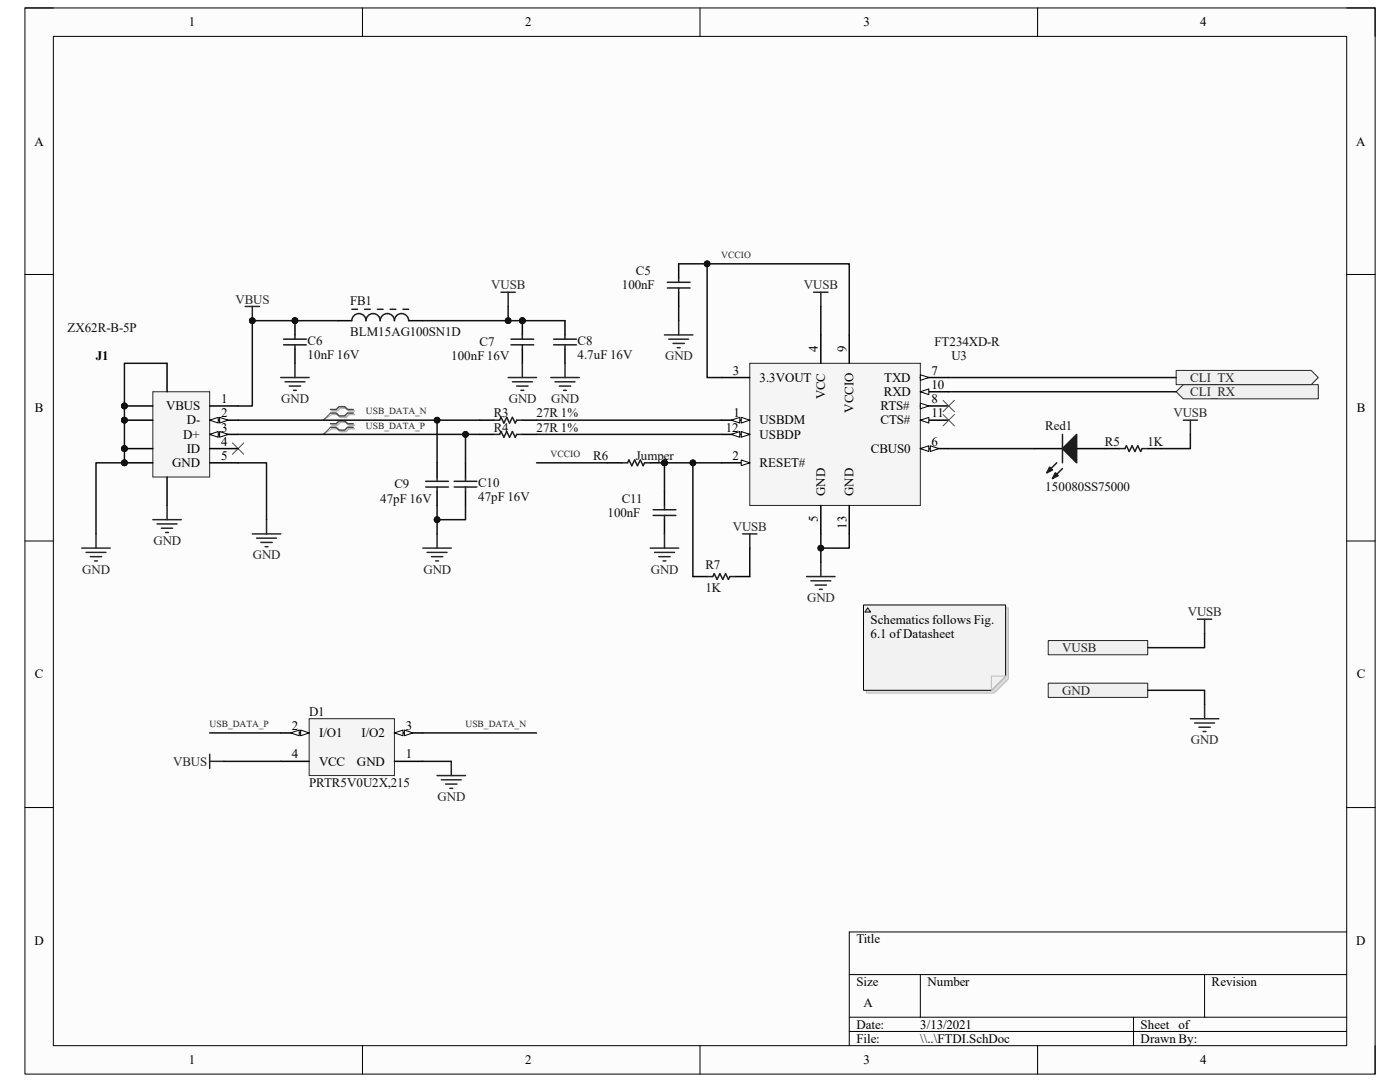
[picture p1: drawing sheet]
<svg xmlns="http://www.w3.org/2000/svg" width="279mm" height="216mm" viewBox="0 0 279 216" stroke-linecap="round" stroke-linejoin="round" font-family="sans-serif">
<path d="M5 1.6h269.4v212.7h-269.4z" fill-rule="evenodd" fill="#fcfcfc"/>
<path d="M5 1.6h269.4v212.7h-269.4z" fill="none" stroke="#000" stroke-width=".2"/>
<path d="M10.6 7.3h258.2v201.4h-258.2z" fill-rule="evenodd" fill="#fcfcfc"/>
<g fill="none" stroke="#000" stroke-width=".2">
<path d="M5 1.6h5.6M10.6 7.3h258.2v201.4h-258.2zM72.3 1.6v5.7M139.7 1.6v5.7M207.1 1.6v5.7M268.8 1.6h5.6v5.7M5 54.8h5.6M268.8 54.8h5.6M5 107.9h5.6M268.8 107.9h5.6M5 161.1h5.6M268.8 161.1h5.6"/>
<path d="M169.5 194.5h99.3M183.7 194.5v8.5M240.4 194.5v8.5M268.8 186h-99.3v22.7M72.3 208.7v5.6M139.7 208.7v5.6M169.5 203h99.3M169.5 205.8h99.3M207.1 208.7v5.6M226.2 203v5.7M274.4 208.7v5.6"/>
</g>
<path d="M149.6 72.5h34.1v28.4h-34.1z" fill-rule="evenodd" fill="#f5f5f5"/>
<path d="M149.6 72.5h34.1v28.4h-34.1z" fill="none" stroke="#262626" stroke-width=".2"/>
<path d="M144 75.3h5.6M163.8 66.8v5.7M169.5 66.8v5.7M144 83.8h5.6M163.8 100.9v5.6M169.5 100.9v5.6" fill="none" stroke="#000" stroke-width=".3"/>
<path d="M147.9 83.3l1.7 .5-1.7 .6z" fill="#fbfbfb"/>
<path d="M147.9 83.3l1.7 .5-1.7 .6z" fill="none" stroke="#000" stroke-width=".2"/>
<path d="M145.9 83.8l1.7-.5v1.1z" fill="#fbfbfb"/>
<path d="M145.9 83.8l1.7-.5v1.1z" fill="none" stroke="#000" stroke-width=".2"/>
<path d="M144 86.7h5.6" fill="none" stroke="#000" stroke-width=".3"/>
<path d="M147.9 86.1l1.7 .6-1.7 .5z" fill="#fbfbfb"/>
<path d="M147.9 86.1l1.7 .6-1.7 .5z" fill="none" stroke="#000" stroke-width=".2"/>
<path d="M145.9 86.7l1.7-.6v1.1z" fill="#fbfbfb"/>
<path d="M145.9 86.7l1.7-.6v1.1z" fill="none" stroke="#000" stroke-width=".2"/>
<path d="M144 92.4h5.6" fill="none" stroke="#000" stroke-width=".3"/>
<path d="M147.9 91.8l1.7 .6-1.7 .5z" fill="#fbfbfb"/>
<path d="M147.9 91.8l1.7 .6-1.7 .5z" fill="none" stroke="#000" stroke-width=".2"/>
<path d="M183.7 75.3h5.6" fill="none" stroke="#000" stroke-width=".3"/>
<path d="M183.7 74.8l1.7 .5-1.7 .6z" fill="#fbfbfb"/>
<path d="M183.7 74.8l1.7 .5-1.7 .6z" fill="none" stroke="#000" stroke-width=".2"/>
<path d="M183.7 78.2h5.6" fill="none" stroke="#000" stroke-width=".3"/>
<path d="M183.7 78.2l1.7-.6v1.1z" fill="#fbfbfb"/>
<path d="M183.7 78.2l1.7-.6v1.1z" fill="none" stroke="#000" stroke-width=".2"/>
<path d="M183.7 81h5.6" fill="none" stroke="#000" stroke-width=".3"/>
<path d="M183.7 80.4l1.7 .6-1.7 .6z" fill="#fbfbfb"/>
<path d="M183.7 80.4l1.7 .6-1.7 .6z" fill="none" stroke="#000" stroke-width=".2"/>
<path d="M183.7 83.8h5.6" fill="none" stroke="#000" stroke-width=".3"/>
<path d="M183.7 83.8l1.7-.5v1.1z" fill="#fbfbfb"/>
<path d="M183.7 83.8l1.7-.5v1.1z" fill="none" stroke="#000" stroke-width=".2"/>
<path d="M183.7 89.5h5.6" fill="none" stroke="#000" stroke-width=".3"/>
<path d="M183.7 89.5l1.7-.5v1.1z" fill="#fbfbfb"/>
<path d="M183.7 89.5l1.7-.5v1.1z" fill="none" stroke="#000" stroke-width=".2"/>
<path d="M185.7 89l1.7 .5-1.7 .6z" fill="#fbfbfb"/>
<path d="M185.7 89l1.7 .5-1.7 .6z" fill="none" stroke="#000" stroke-width=".2"/>
<g fill="none" stroke="#262626" stroke-width=".3">
<path d="M162.4 58.3h2.8M163.8 58.3v2.9M132.6 66.8h5.7M133.5 67.7h3.9M134.3 68.5h2.3M135.2 69.4h.5M135.4 64v2.8M50.4 106.5h5.6M51.2 107.4h4M52.1 108.2h2.2M52.9 109.1h.6M53.2 103.7v2.8"/>
<path d="M84.4 109.4h5.7M85.2 110.2h4M86.1 111.1h2.3M86.9 111.9h.6M87.2 106.5v2.9M161 115h5.7M161.8 115.9h4M162.7 116.7h2.2M163.5 117.6h.6M163.8 112.2v2.8"/>
</g>
<path d="M135.4 52.6v2.9M135.4 58.3v2.9M87.2 92.4v2.8M87.2 98v2.9M92.9 92.4v2.8M92.9 98v2.9M95.7 83.8h2.9M95.7 86.7h2.9M104.2 83.8h2.9M104.2 86.7h2.9" fill="none" stroke="#000" stroke-width=".3"/>
<g fill="none" stroke="#1c1c1c" stroke-width=".3">
<path d="M133.2 56.3h4.5M133.2 57.5h4.5M135.4 55.5v.8M135.4 57.5v.8M85 96h4.5M85 97.2h4.5M87.2 95.2v.8M87.2 97.2v.8M90.6 96h4.6M90.6 97.2h4.6M92.9 95.2v.8M92.9 97.2v.8"/>
<path d="M98.6 83.8h1.1l.3-.5 .6 1.1 .5-1.1 .6 1.1 .6-1.1 .5 1.1 .3-.6h1.1M98.6 86.7h1.1l.3-.6 .6 1.1 .5-1.1 .6 1.1 .6-1.1 .5 1.1 .3-.5h1.1"/>
</g>
<circle cx="58.9" cy="64" r=".57" fill="#0e0e0e"/>
<circle cx="58.9" cy="64" r=".57" fill="none" stroke="#0e0e0e" stroke-width=".2"/>
<path d="M58.9 64v2.8M58.9 69.7v2.8" fill="none" stroke="#000" stroke-width=".3"/>
<circle cx="58.9" cy="64" r=".57" fill="#0e0e0e"/>
<circle cx="58.9" cy="64" r=".57" fill="none" stroke="#0e0e0e" stroke-width=".2"/>
<g fill="none" stroke="#1c1c1c" stroke-width=".3">
<path d="M56.6 67.7h4.5M56.6 68.8h4.5M58.9 66.8v.9M58.9 68.8v.9M70.2 64a1.42 1.42 0 0 1 1.4-1.4 1.42 1.42 0 0 1 1.4 1.4 1.42 1.42 0 0 1 1.5-1.4 1.42 1.42 0 0 1 1.4 1.4 1.42 1.42 0 0 1 1.4-1.4 1.42 1.42 0 0 1 1.4 1.4 1.42 1.42 0 0 1 1.4-1.4 1.42 1.42 0 0 1 1.5 1.4M70.2 61.7h1.1M72.8 61.7h1.1M75.3 61.7h1.1M77.9 61.7h1.1M80.4 61.7h1.2M110.5 67.7h4.5M110.5 68.8h4.5"/>
<path d="M112.8 66.8v.9M112.8 68.8v.9"/>
</g>
<path d="M100 58.3h2.8M101.4 58.3v2.9M56 75.3h5.7M56.9 76.2h3.9M57.7 77h2.3M58.6 77.9h.5M58.9 72.5v2.8" fill="none" stroke="#262626" stroke-width=".3"/>
<path d="M67.4 64h2.8M81.6 64h2.8M112.8 64v2.8M112.8 69.7v2.8" fill="none" stroke="#000" stroke-width=".3"/>
<path d="M66.2 82h1.2l.5-.6h1.2l.5 .6h1.2M66.2 82.7h1.2l.5 .6h1.2l.5-.6h1.2M66.2 84.8h1.2l.5-.5h1.2l.5 .5h1.2M66.2 85.5h1.2l.5 .6h1.2l.5-.6h1.2" fill="none" stroke="#aeaeae" stroke-width=".3"/>
<path d="M66.2 82.7l-1.7 1.1M66.2 85.5l-1.7 1.2" fill="none" stroke="#aeaeae" stroke-width=".2"/>
<path d="M66 81.7h1.1l.6-.6h1.1l.6 .6h1.1M66 82.4h1.1l.6 .6h1.1l.6-.6h1.1M66 84.6h1.1l.6-.6h1.1l.6 .6h1.1M66 85.3h1.1l.6 .5h1.1l.6-.5h1.1" fill="none" stroke="#4c4c4c" stroke-width=".3"/>
<path d="M66 82.4l-1.5 1.4M66 85.3l-1.5 1.4" fill="none" stroke="#4c4c4c" stroke-width=".2"/>
<circle cx="104.2" cy="64" r=".57" fill="#0e0e0e"/>
<circle cx="104.2" cy="64" r=".57" fill="none" stroke="#0e0e0e" stroke-width=".2"/>
<path d="M104.2 64v2.8M104.2 69.7v2.8" fill="none" stroke="#000" stroke-width=".3"/>
<circle cx="104.2" cy="64" r=".57" fill="#0e0e0e"/>
<circle cx="104.2" cy="64" r=".57" fill="none" stroke="#0e0e0e" stroke-width=".2"/>
<path d="M102 67.7h4.5M102 68.8h4.5M104.2 66.8v.9M104.2 68.8v.9" fill="none" stroke="#1c1c1c" stroke-width=".3"/>
<path d="M101.4 75.3h5.7M102.3 76.2h3.9M103.1 77h2.3M104 77.9h.5M104.2 72.5v2.8M109.9 75.3h5.7M110.8 76.2h3.9M111.6 77h2.3M112.5 77.9h.5M112.8 72.5v2.8" fill="none" stroke="#262626" stroke-width=".3"/>
<path d="M46.4 88.4l2.3 2.3M48.7 88.4l-2.3 2.3" fill="none" stroke="#4c4c4c" stroke-width=".2"/>
<path d="M206.4 89.5h5.6M214.9 89.5h5.6" fill="none" stroke="#000" stroke-width=".3"/>
<path d="M214.9 86.7v5.7l-2.9-2.9z" fill="#1c1c1c"/>
<path d="M210.9 92.4l-2 1.9M214.9 86.7v5.7l-2.9-2.9z" fill="none" stroke="#1c1c1c" stroke-width=".3"/>
<path d="M209.5 93.2l.5 .6-1.1 .5z" fill="#1c1c1c"/>
<path d="M209.5 93.2l.5 .6-1.1 .5zM212 86.7v5.7M212 93.5l-2 2" fill="none" stroke="#1c1c1c" stroke-width=".3"/>
<path d="M210.6 94.3l.6 .6-1.2 .6z" fill="#1c1c1c"/>
<path d="M210.6 94.3l.6 .6-1.2 .6zM223.4 89.5h1.1l.3-.5 .6 1.1 .5-1.1 .6 1.1 .6-1.1 .5 1.1 .3-.6h1.2" fill="none" stroke="#1c1c1c" stroke-width=".3"/>
<path d="M220.5 89.5h2.9M229.1 89.5h2.8" fill="none" stroke="#000" stroke-width=".3"/>
<path d="M236.1 83.8h2.9M237.6 83.8v2.9" fill="none" stroke="#262626" stroke-width=".3"/>
<path d="M234.7 78.2l1.4-1.4h27v2.8h-27z" fill-rule="evenodd" fill="#f0f0f0"/>
<path d="M234.7 78.2l1.4-1.4h27v2.8h-27z" fill="none" stroke="#262626" stroke-width=".2"/>
<path d="M234.7 73.9h27l1.4 1.4-1.4 1.5h-27z" fill-rule="evenodd" fill="#f0f0f0"/>
<path d="M234.7 73.9h27l1.4 1.4-1.4 1.5h-27z" fill="none" stroke="#262626" stroke-width=".2"/>
<path d="M188.2 79.9l2.3 2.2M190.5 79.9l-2.3 2.2M188.2 82.7l2.3 2.3M190.5 82.7l-2.3 2.3" fill="none" stroke="#4c4c4c" stroke-width=".2"/>
<path d="M48.9 61.2h2.9M50.4 61.2v2.8" fill="none" stroke="#262626" stroke-width=".3"/>
<circle cx="50.4" cy="64" r=".57" fill="#0e0e0e"/>
<circle cx="50.4" cy="64" r=".57" fill="none" stroke="#0e0e0e" stroke-width=".2"/>
<path d="M138.3 115h2.8M146.8 115h2.8" fill="none" stroke="#000" stroke-width=".3"/>
<path d="M141.1 115h1.2l.2-.5 .6 1.1 .6-1.1 .5 1.1 .6-1.1 .6 1.1 .3-.6h1.1" fill="none" stroke="#1c1c1c" stroke-width=".3"/>
<circle cx="132.6" cy="92.4" r=".57" fill="#0e0e0e"/>
<circle cx="132.6" cy="92.4" r=".57" fill="none" stroke="#0e0e0e" stroke-width=".2"/>
<path d="M129.8 92.4h2.8" fill="none" stroke="#000" stroke-width=".3"/>
<circle cx="132.6" cy="92.4" r=".57" fill="#0e0e0e"/>
<circle cx="132.6" cy="92.4" r=".57" fill="none" stroke="#0e0e0e" stroke-width=".2"/>
<path d="M121.3 92.4h2.8M132.6 98v2.9M132.6 103.7v2.8" fill="none" stroke="#000" stroke-width=".3"/>
<path d="M124.1 92.4h1.1l.3-.6 .6 1.1 .6-1.1 .5 1.1 .6-1.1 .6 1.1 .2-.5h1.2M130.3 101.7h4.6M130.3 102.8h4.6M132.6 100.9v.8M132.6 102.8v.9" fill="none" stroke="#1c1c1c" stroke-width=".3"/>
<g fill="none" stroke="#262626" stroke-width=".3">
<path d="M129.8 109.4h5.6M130.6 110.2h4M131.5 111.1h2.2M132.3 111.9h.6M132.6 106.5v2.9M148.2 106.5h2.9M149.6 106.5v2.9M239 123.6h2.8M240.4 123.6v2.8M237.6 143.4h5.6M238.4 144.3h4M239.3 145.1h2.2"/>
<path d="M240.1 146h.6M240.4 140.6v2.8"/>
</g>
<path d="M209.2 127.8h19.9v2.9h-19.9z" fill-rule="evenodd" fill="#f0f0f0"/>
<path d="M209.2 127.8h19.9v2.9h-19.9z" fill="none" stroke="#262626" stroke-width=".2"/>
<path d="M209.2 136.3h19.9v2.9h-19.9z" fill-rule="evenodd" fill="#f0f0f0"/>
<path d="M209.2 136.3h19.9v2.9h-19.9z" fill="none" stroke="#262626" stroke-width=".2"/>
<path d="M61.7 143.4h17v11.4h-17z" fill-rule="evenodd" fill="#f5f5f5"/>
<path d="M61.7 143.4h17v11.4h-17z" fill="none" stroke="#262626" stroke-width=".2"/>
<path d="M56 146.2h5.7M78.7 151.9h5.7" fill="none" stroke="#000" stroke-width=".3"/>
<path d="M60 145.7l1.7 .5-1.7 .6z" fill="#fbfbfb"/>
<path d="M60 145.7l1.7 .5-1.7 .6z" fill="none" stroke="#000" stroke-width=".2"/>
<path d="M58 146.2l1.7-.5v1.1z" fill="#fbfbfb"/>
<path d="M58 146.2l1.7-.5v1.1z" fill="none" stroke="#000" stroke-width=".2"/>
<path d="M78.7 146.2h5.7" fill="none" stroke="#000" stroke-width=".3"/>
<path d="M78.7 146.2l1.7-.5v1.1z" fill="#fbfbfb"/>
<path d="M78.7 146.2l1.7-.5v1.1z" fill="none" stroke="#000" stroke-width=".2"/>
<path d="M80.7 145.7l1.7 .5-1.7 .6z" fill="#fbfbfb"/>
<path d="M80.7 145.7l1.7 .5-1.7 .6z" fill="none" stroke="#000" stroke-width=".2"/>
<path d="M56 151.9h5.7" fill="none" stroke="#000" stroke-width=".3"/>
<path d="M41.8 150.5v2.8M41.8 151.9h2.9M87.2 154.8h5.7M88.1 155.6h3.9M88.9 156.5h2.3M89.8 157.3h.5M90.1 151.9v2.9" fill="none" stroke="#262626" stroke-width=".3"/>
<circle cx="24.8" cy="92.4" r=".57" fill="#0e0e0e"/>
<circle cx="24.8" cy="92.4" r=".57" fill="none" stroke="#0e0e0e" stroke-width=".2"/>
<circle cx="24.8" cy="89.5" r=".57" fill="#0e0e0e"/>
<circle cx="24.8" cy="89.5" r=".57" fill="none" stroke="#0e0e0e" stroke-width=".2"/>
<circle cx="24.8" cy="83.8" r=".57" fill="#0e0e0e"/>
<circle cx="24.8" cy="83.8" r=".57" fill="none" stroke="#0e0e0e" stroke-width=".2"/>
<circle cx="24.8" cy="81" r=".57" fill="#0e0e0e"/>
<circle cx="24.8" cy="81" r=".57" fill="none" stroke="#0e0e0e" stroke-width=".2"/>
<path d="M30.5 78.2h11.3v17h-11.3z" fill-rule="evenodd" fill="#f5f5f5"/>
<path d="M30.5 78.2h11.3v17h-11.3z" fill="none" stroke="#262626" stroke-width=".2"/>
<path d="M41.8 81h5.7M41.8 83.8h5.7" fill="none" stroke="#000" stroke-width=".3"/>
<path d="M41.8 83.8l1.7-.5v1.1z" fill="#fbfbfb"/>
<path d="M41.8 83.8l1.7-.5v1.1z" fill="none" stroke="#000" stroke-width=".2"/>
<path d="M43.8 83.3l1.7 .5-1.7 .6z" fill="#fbfbfb"/>
<path d="M43.8 83.3l1.7 .5-1.7 .6z" fill="none" stroke="#000" stroke-width=".2"/>
<path d="M41.8 86.7h5.7" fill="none" stroke="#000" stroke-width=".3"/>
<path d="M41.8 86.7l1.8-.6v1.1z" fill="#fbfbfb"/>
<path d="M41.8 86.7l1.8-.6v1.1z" fill="none" stroke="#000" stroke-width=".2"/>
<path d="M43.8 86.1l1.7 .6-1.7 .5z" fill="#fbfbfb"/>
<path d="M43.8 86.1l1.7 .6-1.7 .5z" fill="none" stroke="#000" stroke-width=".2"/>
<path d="M24.8 92.4h5.7M33.3 95.2v5.7M41.8 89.5h5.7M41.8 92.4h5.7" fill="none" stroke="#000" stroke-width=".3"/>
<circle cx="24.8" cy="92.4" r=".57" fill="#0e0e0e"/>
<circle cx="24.8" cy="92.4" r=".57" fill="none" stroke="#0e0e0e" stroke-width=".2"/>
<path d="M24.8 89.5h5.7" fill="none" stroke="#000" stroke-width=".3"/>
<circle cx="24.8" cy="89.5" r=".57" fill="#0e0e0e"/>
<circle cx="24.8" cy="89.5" r=".57" fill="none" stroke="#0e0e0e" stroke-width=".2"/>
<path d="M24.8 83.8h5.7" fill="none" stroke="#000" stroke-width=".3"/>
<circle cx="24.8" cy="83.8" r=".57" fill="#0e0e0e"/>
<circle cx="24.8" cy="83.8" r=".57" fill="none" stroke="#0e0e0e" stroke-width=".2"/>
<path d="M24.8 81h5.7" fill="none" stroke="#000" stroke-width=".3"/>
<circle cx="24.8" cy="81" r=".57" fill="#0e0e0e"/>
<circle cx="24.8" cy="81" r=".57" fill="none" stroke="#0e0e0e" stroke-width=".2"/>
<path d="M33.3 72.5v5.7" fill="none" stroke="#000" stroke-width=".3"/>
<path d="M16.3 109.4h5.7M17.2 110.2h3.9M18 111.1h2.3M18.9 111.9h.5M19.2 106.5v2.9M30.5 103.7h5.7M31.4 104.5h3.9M32.2 105.4h2.3M33.1 106.3h.5M33.3 100.9v2.8" fill="none" stroke="#262626" stroke-width=".3"/>
<path d="M169.5 106.5v2.9h-5.7" fill="none" stroke="#0e0e0e" stroke-width=".3"/>
<circle cx="163.8" cy="109.4" r=".57" fill="#0e0e0e"/>
<circle cx="163.8" cy="109.4" r=".57" fill="none" stroke="#0e0e0e" stroke-width=".2"/>
<path d="M163.8 61.2v5.6M169.5 66.8v-14.2h-28.4v22.7h2.9" fill="none" stroke="#0e0e0e" stroke-width=".3"/>
<circle cx="141.1" cy="52.6" r=".57" fill="#0e0e0e"/>
<circle cx="141.1" cy="52.6" r=".57" fill="none" stroke="#0e0e0e" stroke-width=".2"/>
<path d="M135.4 52.6h5.7" fill="none" stroke="#0e0e0e" stroke-width=".3"/>
<circle cx="141.1" cy="52.6" r=".57" fill="#0e0e0e"/>
<circle cx="141.1" cy="52.6" r=".57" fill="none" stroke="#0e0e0e" stroke-width=".2"/>
<path d="M135.4 61.2v2.8M107.1 83.8h36.9M107.1 86.7h36.9M92.9 100.9v2.8h-5.7" fill="none" stroke="#0e0e0e" stroke-width=".3"/>
<circle cx="87.2" cy="103.7" r=".57" fill="#0e0e0e"/>
<circle cx="87.2" cy="103.7" r=".57" fill="none" stroke="#0e0e0e" stroke-width=".2"/>
<path d="M67.4 64h-17v17h-2.9" fill="none" stroke="#0e0e0e" stroke-width=".3"/>
<circle cx="50.4" cy="64" r=".57" fill="#0e0e0e"/>
<circle cx="50.4" cy="64" r=".57" fill="none" stroke="#0e0e0e" stroke-width=".2"/>
<circle cx="58.9" cy="64" r=".57" fill="#0e0e0e"/>
<circle cx="58.9" cy="64" r=".57" fill="none" stroke="#0e0e0e" stroke-width=".2"/>
<path d="M95.7 83.8h-8.5v8.6" fill="none" stroke="#0e0e0e" stroke-width=".3"/>
<circle cx="87.2" cy="83.8" r=".57" fill="#0e0e0e"/>
<circle cx="87.2" cy="83.8" r=".57" fill="none" stroke="#0e0e0e" stroke-width=".2"/>
<path d="M95.7 86.7h-2.8v5.7" fill="none" stroke="#0e0e0e" stroke-width=".3"/>
<circle cx="92.9" cy="86.7" r=".57" fill="#0e0e0e"/>
<circle cx="92.9" cy="86.7" r=".57" fill="none" stroke="#0e0e0e" stroke-width=".2"/>
<path d="M101.4 61.2v2.8h-17" fill="none" stroke="#0e0e0e" stroke-width=".3"/>
<circle cx="101.4" cy="64" r=".57" fill="#0e0e0e"/>
<circle cx="101.4" cy="64" r=".57" fill="none" stroke="#0e0e0e" stroke-width=".2"/>
<path d="M101.4 64h11.4" fill="none" stroke="#0e0e0e" stroke-width=".3"/>
<circle cx="104.2" cy="64" r=".57" fill="#0e0e0e"/>
<circle cx="104.2" cy="64" r=".57" fill="none" stroke="#0e0e0e" stroke-width=".2"/>
<circle cx="101.4" cy="64" r=".57" fill="#0e0e0e"/>
<circle cx="101.4" cy="64" r=".57" fill="none" stroke="#0e0e0e" stroke-width=".2"/>
<path d="M189.3 78.2h45.4M189.3 75.3h45.4M189.3 89.5h17.1M237.6 86.7v2.8h-5.7M87.2 100.9v5.6" fill="none" stroke="#0e0e0e" stroke-width=".3"/>
<circle cx="87.2" cy="103.7" r=".57" fill="#0e0e0e"/>
<circle cx="87.2" cy="103.7" r=".57" fill="none" stroke="#0e0e0e" stroke-width=".2"/>
<path d="M163.8 106.5v5.7" fill="none" stroke="#0e0e0e" stroke-width=".3"/>
<circle cx="163.8" cy="109.4" r=".57" fill="#0e0e0e"/>
<circle cx="163.8" cy="109.4" r=".57" fill="none" stroke="#0e0e0e" stroke-width=".2"/>
<path d="M107.1 92.4h14.2M144 92.4h-11.4v5.6" fill="none" stroke="#0e0e0e" stroke-width=".3"/>
<circle cx="132.6" cy="92.4" r=".57" fill="#0e0e0e"/>
<circle cx="132.6" cy="92.4" r=".57" fill="none" stroke="#0e0e0e" stroke-width=".2"/>
<circle cx="138.3" cy="92.4" r=".57" fill="#0e0e0e"/>
<circle cx="138.3" cy="92.4" r=".57" fill="none" stroke="#0e0e0e" stroke-width=".2"/>
<path d="M138.3 92.4v22.6M149.6 109.4v5.6" fill="none" stroke="#0e0e0e" stroke-width=".3"/>
<circle cx="138.3" cy="92.4" r=".57" fill="#0e0e0e"/>
<circle cx="138.3" cy="92.4" r=".57" fill="none" stroke="#0e0e0e" stroke-width=".2"/>
<path d="M33.3 72.5h-8.5v19.9h-5.6v14.1M229.1 137.7h11.3v2.9M240.4 126.4v2.8h-11.3M41.8 146.2h14.2M44.7 151.9h11.3M84.4 151.9h5.7M84.4 146.2h22.7" fill="none" stroke="#0e0e0e" stroke-width=".3"/>
<circle cx="24.8" cy="81" r=".57" fill="#0e0e0e"/>
<circle cx="24.8" cy="81" r=".57" fill="none" stroke="#0e0e0e" stroke-width=".2"/>
<circle cx="24.8" cy="83.8" r=".57" fill="#0e0e0e"/>
<circle cx="24.8" cy="83.8" r=".57" fill="none" stroke="#0e0e0e" stroke-width=".2"/>
<circle cx="24.8" cy="89.5" r=".57" fill="#0e0e0e"/>
<circle cx="24.8" cy="89.5" r=".57" fill="none" stroke="#0e0e0e" stroke-width=".2"/>
<circle cx="24.8" cy="92.4" r=".57" fill="#0e0e0e"/>
<circle cx="24.8" cy="92.4" r=".57" fill="none" stroke="#0e0e0e" stroke-width=".2"/>
<path d="M47.5 92.4h5.7v11.3M47.5 86.7h45.4" fill="none" stroke="#0e0e0e" stroke-width=".3"/>
<circle cx="92.9" cy="86.7" r=".57" fill="#0e0e0e"/>
<circle cx="92.9" cy="86.7" r=".57" fill="none" stroke="#0e0e0e" stroke-width=".2"/>
<path d="M47.5 83.8h39.7" fill="none" stroke="#0e0e0e" stroke-width=".3"/>
<circle cx="87.2" cy="83.8" r=".57" fill="#0e0e0e"/>
<circle cx="87.2" cy="83.8" r=".57" fill="none" stroke="#0e0e0e" stroke-width=".2"/>
<path d="M172.9 121.3h28.4v14.2l-2.9 2.8h-25.5z" fill-rule="evenodd" fill="#ddd"/>
<path d="M172.9 121.3h28.4v14.2l-2.9 2.8h-25.5z" fill="none" stroke="#bdbdbd" stroke-width=".2"/>
<path d="M172.3 120.7h28.4v14.2l-2.8 2.8h-25.6z" fill-rule="evenodd" fill="#f2f2f2"/>
<path d="M172.3 120.7h28.4v14.2l-2.8 2.8h-25.6z" fill="none" stroke="#000" stroke-width=".2"/>
<path d="M197.9 134.9h2.8l-2.8 2.8z" fill="#efefef"/>
<path d="M197.9 134.9h2.8l-2.8 2.8z" fill="none" stroke="#bdbdbd" stroke-width=".2"/>
<path d="M173.2 121.3l.5 .8h-1.1z" fill="#d1d1d1"/>
<path d="M173.2 121.3l.5 .8h-1.1z" fill="none" stroke="#0f0f0f" stroke-width=".2"/>
<g font-size="2.8" fill="#262626">
<text x="143.9" y="51.5">VCCIO</text>
<text x="73" y="82.7">USB_DATA_N</text>
<text x="73" y="85.5">USB_DATA_P</text>
<text x="109.9" y="91.2">VCCIO</text>
<text x="41.8" y="145.1">USB_DATA_P</text>
<text x="92.9" y="145.1">USB_DATA_N</text>
</g>
<g font-size="2.6">
<text x="37.7" y="5.2">1</text>
<text x="104.8" y="5.2">2</text>
<text x="172.3" y="5.2">3</text>
<text x="239.5" y="5.2">4</text>
<text x="6.9" y="29">A</text>
<text x="270.7" y="29">A</text>
<text x="19.1" y="71.9">J1</text>
<text x="163.2" y="70.2" transform="rotate(-90 163.2 70.2)">4</text>
<text x="168.9" y="70.2" transform="rotate(-90 168.9 70.2)">9</text>
<text x="146.3" y="74.8">3</text>
<text x="151.6" y="76.2">3.3VOUT</text>
<text x="176.5" y="76.2">TXD</text>
<text x="185.9" y="74.8">7</text>
<text x="185.9" y="77.6">10</text>
<text x="7" y="82.2">B</text>
<text x="33.1" y="81.8">VBUS</text>
<text x="44.1" y="80.4">1</text>
<text x="44.1" y="83.3">2</text>
<text x="146.4" y="83.3">1</text>
<text x="164.7" y="79.7" transform="rotate(-90 164.7 79.7)">VCC</text>
<text x="170.3" y="82.3" transform="rotate(-90 170.3 82.3)">VCCIO</text>
<text x="175.7" y="81.8">RTS#</text>
<text x="176.4" y="79">RXD</text>
<text x="185.9" y="80.4">8</text>
<text x="185.9" y="83.3">11</text>
<text x="270.8" y="82.2">B</text>
<text x="36.6" y="87.5">D+</text>
<text x="37.3" y="84.7">D-</text>
<text x="44.1" y="86.1">3</text>
<text x="44.1" y="88.9">4</text>
<text x="144.9" y="86.1">12</text>
<text x="151.6" y="84.7">USBDM</text>
<text x="151.6" y="87.5">USBDP</text>
<text x="175.7" y="84.7">CTS#</text>
<text x="185.9" y="88.9">6</text>
<text x="34.4" y="93.2">GND</text>
<text x="37.3" y="90.3">ID</text>
<text x="44.1" y="91.8">5</text>
<text x="146.2" y="91.8">2</text>
<text x="151.6" y="93.2">RESET#</text>
<text x="173.8" y="90.3">CBUS0</text>
<text x="164.7" y="98.9" transform="rotate(-90 164.7 98.9)">GND</text>
<text x="170.3" y="98.9" transform="rotate(-90 170.3 98.9)">GND</text>
<text x="163.2" y="104.2" transform="rotate(-90 163.2 104.2)">5</text>
<text x="168.9" y="105.5" transform="rotate(-90 168.9 105.5)">13</text>
<text x="173.7" y="124.4">Schematics follows Fig.</text>
<text x="173.7" y="127.3">6.1 of Datasheet</text>
<text x="7" y="135.4">C</text>
<text x="270.8" y="135.4">C</text>
<text x="58.3" y="145.7">2</text>
<text x="63.7" y="147.1">I/O1</text>
<text x="72.1" y="147.1">I/O2</text>
<text x="81" y="145.7">3</text>
<text x="58.2" y="151.3">4</text>
<text x="63.7" y="152.8">VCC</text>
<text x="71.2" y="152.8">GND</text>
<text x="81" y="151.3">1</text>
<text x="6.9" y="188.6">D</text>
<text x="170.9" y="188.2">Title</text>
<text x="270.7" y="188.6">D</text>
<text x="170.9" y="196.7">Size</text>
<text x="185.1" y="196.7">Number</text>
<text x="241.8" y="196.7">Revision</text>
<text x="172.3" y="201">A</text>
<text x="170.9" y="205.2">Date:</text>
<text x="170.9" y="208.1">File:</text>
<text x="183.6" y="205.2">3/13/2021</text>
<text x="183.7" y="208.1">\\..\FTDI.SchDoc</text>
<text x="227.6" y="205.2">Sheet of</text>
<text x="227.6" y="208.1">Drawn By:</text>
<text x="37.7" y="212.3">1</text>
<text x="104.8" y="212.3">2</text>
<text x="172.3" y="212.3">3</text>
<text x="239.5" y="212.3">4</text>
</g>
<g font-size="2.6" fill="#262626">
<text x="98" y="57.7">VUSB</text>
<text x="160.4" y="57.7">VUSB</text>
<text x="47" y="60.6">VBUS</text>
<text x="132.7" y="71.9">GND</text>
<text x="237.5" y="76.2">CLI_TX</text>
<text x="56.1" y="80.4">GND</text>
<text x="101.5" y="80.4">GND</text>
<text x="110" y="80.4">GND</text>
<text x="234.2" y="83.3">VUSB</text>
<text x="237.5" y="79">CLI_RX</text>
<text x="146.3" y="106">VUSB</text>
<text x="30.6" y="108.8">GND</text>
<text x="50.5" y="111.6">GND</text>
<text x="16.4" y="114.5">GND</text>
<text x="84.5" y="114.5">GND</text>
<text x="129.9" y="114.5">GND</text>
<text x="161.1" y="120.1">GND</text>
<text x="237" y="123">VUSB</text>
<text x="212" y="130.1">VUSB</text>
<text x="212" y="138.6">GND</text>
<text x="237.7" y="148.5">GND</text>
<text x="34.5" y="152.8">VBUS</text>
<text x="87.3" y="159.9">GND</text>
</g>
<g font-size="2.6" fill="#0e0e0e">
<text x="124.1" y="57.7">100nF</text>
<text x="126.9" y="54.9">C5</text>
<text x="69.9" y="60.9">FB1</text>
<text x="13.5" y="66.3">ZX62R-B-5P</text>
<text x="61.4" y="68.8">C6</text>
<text x="61.4" y="71.6">10nF 16V</text>
<text x="69.9" y="67.1">BLM15AG100SN1D</text>
<text x="90" y="71.9">100nF 16V</text>
<text x="95.7" y="69.1">C7</text>
<text x="115.3" y="68.8">C8</text>
<text x="115.3" y="71.6">4.7uF 16V</text>
<text x="186.5" y="69.1">FT234XD-R</text>
<text x="189.9" y="71.9">U3</text>
<text x="98.6" y="83.3">R3</text>
<text x="107.1" y="83.3">27R 1%</text>
<text x="98.6" y="86.1">R4</text>
<text x="107.1" y="86.1">27R 1%</text>
<text x="208.6" y="85.8">Red1</text>
<text x="220.5" y="88.9">R5</text>
<text x="229" y="88.9">1K</text>
<text x="118.4" y="91.8">R6</text>
<text x="126.9" y="91.8">Jumper</text>
<text x="75.9" y="100.3">47pF 16V</text>
<text x="78.7" y="97.5">C9</text>
<text x="95.4" y="97.2">C10</text>
<text x="95.4" y="100">47pF 16V</text>
<text x="124.1" y="100.3">C11</text>
<text x="208.6" y="98">150080SS75000</text>
<text x="121.2" y="103.1">100nF</text>
<text x="140.8" y="113.6">R7</text>
<text x="140.8" y="118.2">1K</text>
<text x="61.7" y="142.8">D1</text>
<text x="61.7" y="157">PRTR5V0U2X,215</text>
</g>
</svg>
